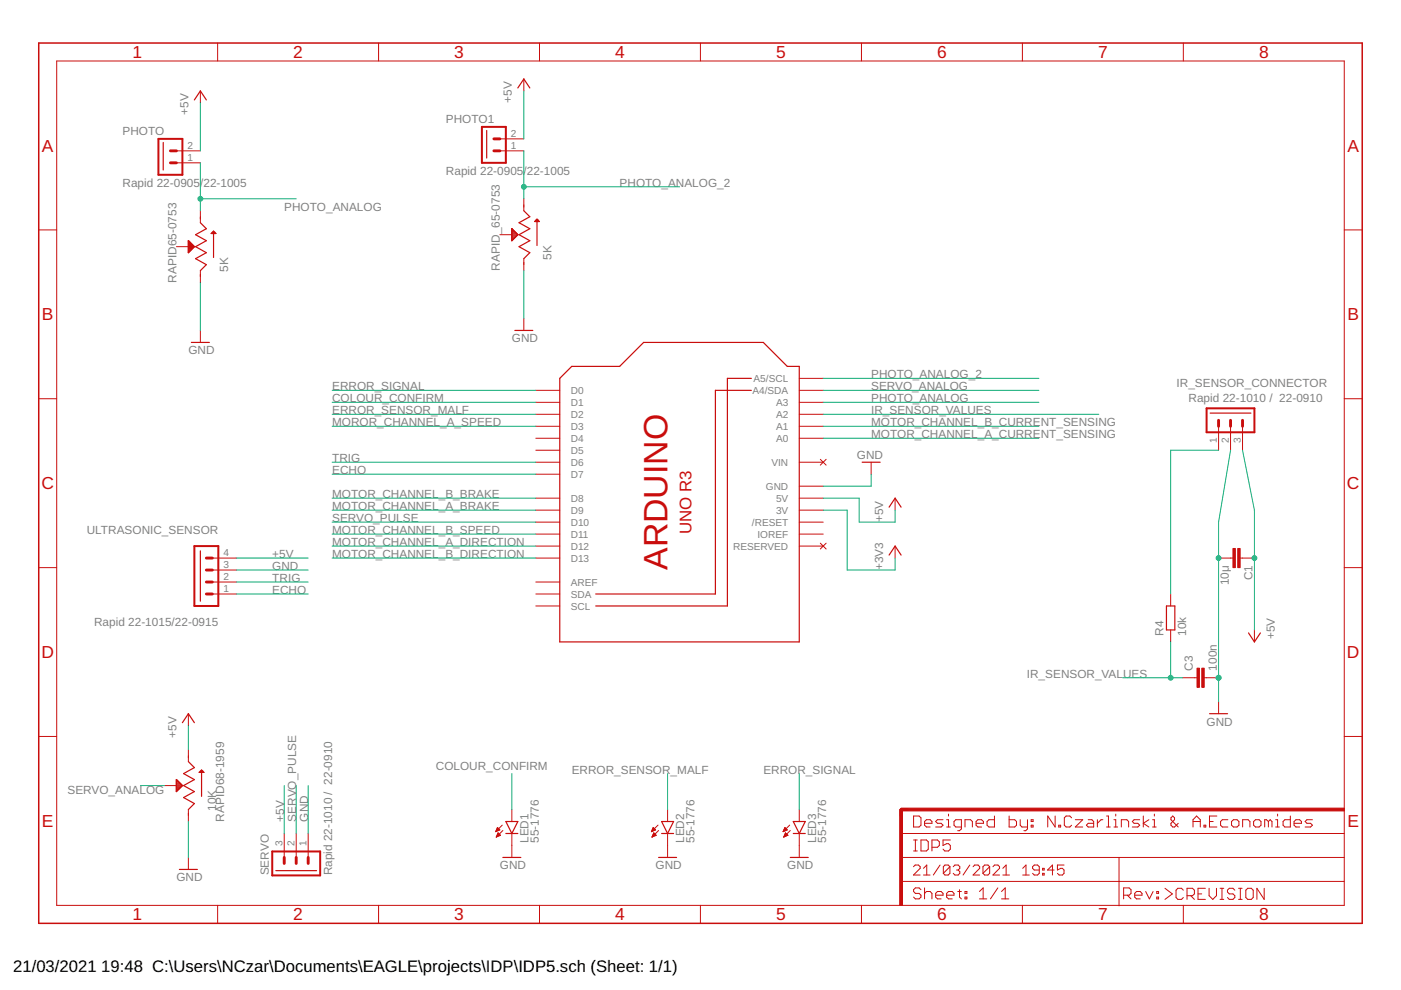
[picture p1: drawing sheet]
<svg xmlns="http://www.w3.org/2000/svg" width="297mm" height="210mm" viewBox="0 0 297 210" stroke-linecap="round" stroke-linejoin="round" font-family="sans-serif">
<g fill="#c90d0c" stroke="#c90d0c" stroke-width=".21">
<path d="M190.8 171.6h.5v20.4h-.5z"/>
<path d="M191.1 171.3h93.9v.6h-93.9z"/>
<path d="M261.4 116.3h.5v4.1h-.5z"/>
<path d="M262.4 116.3h.5v4.1h-.5z"/>
<path d="M254.8 141.7h.5v4h-.5z"/>
<path d="M253.8 141.7h.5v4h-.5z"/>
</g>
<g fill="none" stroke="#c90d0c" stroke-width=".21">
<path d="M12 12.9h273v179.1h-273zM42.5 19.3v2.5M46.1 9.1v3.8M80.3 9.1v3.8M111.1 16.7v2.6M114.4 9.1v3.8M148.5 9.1v3.8M182.6 9.1v3.8M216.8 9.1v3.8M250.9 9.1v3.8M37.4 34.5h5.1M37.4 32h5.1"/>
<path d="M106 32h5.1M106 29.4h5.1M8.2 48.7h3.8M37.4 52.3h2.5M42.5 44.7v2.5M42.5 57.4v2.5M45.3 49.3l.2 .2M45.5 49.3h-.5v.2M106 49.8h2.5M111.1 42.1v2.6M111.1 54.8v2.6M113.9 46.7l.2 .3"/>
<path d="M114.1 46.7h-.5v.3M285 48.7h3.8M42.5 70.1v2.5M111.1 67.5v2.6M8.2 84.5h3.8M113.6 92.9h5.1M113.6 90.4h5.1M113.6 87.8h5.1M113.6 85.3h5.1M113.6 82.8h5.1M113.6 95.5h5.1M113.6 98h5.1"/>
<path d="M169.5 92.9h5M169.5 90.4h5M169.5 87.8h5M169.5 85.3h5M169.5 82.8h5M169.5 80.2h5M169.5 98h5M173.9 97.4l1.3 1.2M175.2 97.4l-1.3 1.2M184.7 98v2.5M258.4 90.4v5.1M260.9 90.4v5.1"/>
<path d="M263.4 90.4v5.1M285 84.5h3.8M45 118.3h5.1M113.6 110.7h5.1M113.6 108.2h5.1M113.6 105.6h5.1M113.6 100.5h5.1M113.6 113.2h5.1M113.6 115.8h5.1M113.6 118.3h5.1M169.5 110.7h5M169.5 108.2h5"/>
<path d="M169.5 105.6h5M169.5 113.2h5M169.5 115.8h5M169.5 103.1h5M173.9 115.2l1.3 1.2M175.2 115.2l-1.3 1.2M189.8 105.6v2.6M189.8 115.8v2.5M258.4 118.3h3M262.9 118.3h3.1M8.2 120.4h3.8M45 123.4h5.1"/>
<path d="M45 125.9h5.1M45 120.9h5.1M113.6 123.4h5.1M113.6 128.5h5.1M113.6 125.9h5.1M248.2 125.9v2.6M248.2 133.6v2.5M266 133.6v2.5M285 120.4h3.8M8.2 156.1h3.8M39.9 151.3v2.6M39.9 158.9v2.6"/>
<path d="M250.7 143.7h3.1M255.3 143.7h3.1M258.4 148.8v2.5M285 156.1h3.8M34.9 166.6h2.5M39.9 171.6v2.6M42.7 163.5l.3 .3M43 163.5h-.5v.3M60.3 176.7v5.1M62.8 176.7v5.1M65.3 176.7v5.1M105.1 176.3h.2"/>
<path d="M105.2 176.1h.4M105.2 177.5h.1M105.2 176h.7M105.3 175.9h.6M105.3 177.3h.3M105.3 175.8h.5M105.3 177.2h.5M105.4 175.6h.3M105.4 177.1h.7M105.4 175.5h.1M105.4 177h.6M105.5 175.5l.5 .5-.9 .3z"/>
<path d="M105.5 176.8h.4M105.5 176.7h.2M105.6 176.6h.1M105.6 176.6l-.4 .9M105.6 176.6l.5 .5M106.1 177.1l-.9 .4M106.5 174.9l-1.4 1.4M106.6 176.1l-1.4 1.4M108.5 171.6v2.6M108.5 176.7v5.1M138.1 176.3h.2M138.2 176.1h.4"/>
<path d="M138.2 176h.7M138.2 177.5h.1M138.3 175.9h.6M138.3 177.3h.3M138.3 175.8h.5M138.3 177.2h.6M138.4 177.1h.7M138.4 175.6h.3M138.5 175.5h.1M138.5 177h.5M138.5 175.5l.5 .5-.9 .3zM138.5 176.8h.4"/>
<path d="M138.6 176.7h.1M138.6 176.6h.1M138.6 176.6l-.4 .9M138.6 176.6l.5 .5-.9 .4M139.5 174.9l-1.4 1.4M139.6 176.1l-1.4 1.4M141.5 171.6v2.6M141.5 176.7v5.1M166.1 176.3h.1M166.1 176.1h.4M166.2 176h.6M166.2 177.5h.1"/>
<path d="M166.2 175.9h.7M166.2 177.3h.3M166.3 175.8h.4M166.3 177.2h.5M166.3 175.6h.3M166.3 177.1h.7M166.4 175.5h.1M166.4 177h.5M166.4 175.5l.5 .5-.9 .3zM166.4 176.8h.4M166.5 176.7h.2M166.5 176.6h.1"/>
<path d="M166.5 176.6l-.3 .9M166.5 176.6l.5 .5M167 177.1l-.8 .4M167.4 174.9l-1.4 1.4M167.6 176.1l-1.4 1.4M169.5 171.6v2.6M169.5 176.7v5.1M191.1 176.7h93.9M193.7 173h1.2l.4 .4v1.6l-.4 .3h-1.2zM193.7 178.1h.8M194.1 178.1v2.3M195.3 178.1h1.1l.4 .4v1.5l-.4 .4h-1.1z"/>
<path d="M196 174.6h1.6v-.4l-.4-.4h-.8l-.4 .4v.8l.4 .3h.8M197.6 179.6h1.2l.4-.3v-.8l-.4-.4h-1.2v2.3M199.9 173.8h-1.1l-.4 .4 .4 .4h.7l.4 .4-.4 .3h-1.1M200.7 175.3h.8M200.7 173.8h.4v1.5M201.1 172.6v.4M201.5 178.1h-1.6v1.2l.8-.4h.4l.4 .4v.7l-.4 .4h-.8l-.4-.4M203.8 175.3h-1.2l-.3-.3v-.8l.3-.4h1.2v1.9l-.4 .4h-.3M204.6 175.3v-1.5h1.2l.4 .4v1.1M206.9 174.6h1.6v-.4l-.4-.4h-.8l-.4 .4v.8l.4 .3h.8M210.8 173v2.3h-1.1l-.4-.3v-.8l.4-.4h1.1M214 173v2.3h1.1l.4-.3v-.8l-.4-.4h-1.1"/>
<path d="M216.3 173.8v1.2l.4 .3h1.1M217.8 173.8v1.9l-.3 .4h-.4M218.6 175h.4v.3h-.4zM218.6 173.8h.4v.4h-.4zM223.7 173v2.3l-1.6-2.3v2.3M224.5 175h.4v.3h-.4zM227.2 173.4l-.4-.4h-.8l-.3 .4v1.6l.3 .3h.8l.4-.3M228 173.8h1.6l-1.6 1.5h1.6M230.7 173.8h.8l.4 .4v1.1h-1.2l-.4-.3 .4-.4h1.2M232.7 173.8v1.5M233.8 173.8h-.4l-.7 .8M234.6 175.3h.8"/>
<path d="M234.6 173h.4v2.3M236.2 175.3h.8M236.2 173.8h.4v1.5M236.6 172.6v.4M237.7 175.3v-1.5h1.2l.4 .4v1.1M241.6 173.8h-1.1l-.4 .4 .4 .4h.7l.4 .4-.4 .3h-1.1M242.4 173v2.3M243.6 173.8l-1.2 .8 1.2 .7M244.4 175.3h.7M244.4 173.8h.4v1.5M244.8 172.6v.4M249.8 174.6l-.8 .7h-.4l-.3-.3v-.4l.7-.8v-.4l-.4-.4-.3 .4v.4l1.5 1.5"/>
<path d="M252.9 174.2h1.6M252.9 175.3v-1.5l.8-.8 .8 .8v1.5M255.3 175h.4v.3h-.4zM256.4 174.2h.8M258 173h-1.6v2.3h1.6M260.3 173.8h-1.1l-.4 .4v.8l.4 .3h1.1M261.1 174.2l.4-.4h.8l.4 .4v.8l-.4 .3h-.8l-.4-.3zM263.5 175.3v-1.5h1.1l.4 .4v1.1M265.8 174.2l.4-.4h.8l.4 .4v.8l-.4 .3h-.8l-.4-.3zM268.9 174.2l-.4-.4h-.4v1.5M268.9 174.2v1.1M268.9 174.2l.4-.4 .4 .4v1.1"/>
<path d="M270.5 175.3h.8M270.5 173.8h.4v1.5M270.9 172.6v.4M273.6 173v2.3h-1.2l-.4-.3v-.8l.4-.4h1.2M274.4 174.6h1.5v-.4l-.4-.4h-.7l-.4 .4v.8l.4 .3h.7M278.3 173.8h-1.2l-.4 .4 .4 .4h.8l.4 .4-.4 .3h-1.2M39.9 181.8v2.5M46.1 192v3.8M80.3 192v3.8M114.4 192v3.8M148.5 192v3.8M182.6 192v3.8"/>
<path d="M191.1 186.9h93.9M191.1 181.8h93.9M193.7 183.8l.3-.4h.7l.4 .4v.3l-1.4 1.4h1.4M193.7 180.4h.8M195.3 188.6l-.4-.3h-.8l-.4 .3v.4l.4 .4h.8l.4 .4v.4l-.4 .4h-.8l-.4-.4M195.8 185.5h1.4M195.8 184.1l.7-.7v2.1M196 188.3v2.3M196 189.4l.4-.4h.8l.4 .4v1.2M198.4 189.8h1.5v-.4l-.4-.4h-.7l-.4 .4v.8l.4 .4h.7M199.3 183.4l-1.4 2.1M200.7 189.8h1.6v-.4l-.4-.4h-.8l-.4 .4v.8l.4 .4h.8"/>
<path d="M201.4 183.8v1.4l-.4 .3h-.7l-.3-.3M201.4 183.8l-.4-.4h-.7l-.3 .4v1.4M201.4 183.8l-1.4 1.4M202.1 183.8l.4-.4h.7l.3 .4v.3l-.3 .4M202.8 184.5h.4M203.1 189h.7M203.2 184.5l.3 .3v.4l-.3 .3h-.7l-.4-.3M203.4 188.6v1.6l.4 .4M204.6 189h.4v.4h-.4zM204.6 190.2h.4v.4h-.4zM205.6 183.4l-1.4 2.1M206.3 183.8l.4-.4h.7l.3 .4v.3l-1.4 1.4h1.4"/>
<path d="M207.7 190.6h1.5M207.7 189l.7-.7v2.3M209.8 183.8v1.4l-.3 .3h-.7l-.4-.3M209.8 183.8l-.3-.4h-.7l-.4 .4v1.4M209.8 183.8l-1.4 1.4M210.5 183.8l.4-.4h.7l.3 .4v.3l-1.4 1.4h1.4M211.6 188.3l-1.6 2.3M212.3 190.6h1.6M212.3 189l.8-.7v2.3M212.6 185.5h1.4M212.6 184.1l.7-.7v2.1M216.8 192v3.8"/>
<path d="M216.8 185.5h1.4M216.8 184.1l.7-.7v2.1M220.3 184.5h-1l-.4-.4v-.3l.4-.4h.7l.3 .4v1.4l-.3 .3h-.7l-.4-.3M221 185.2h.4v.3h-.4zM221 184.1h.4v.4h-.4zM223.5 184.5h-1.4l1-1.1v2.1M225.6 183.4h-1.4v1.1l.7-.4h.4l.3 .4v.7l-.3 .3h-.7l-.4-.3M237.3 181.8v10.3M238.2 189.8h1.2l.4-.4v-.8l-.4-.3h-1.2v2.3M239 189.8l.8 .8M240.6 189.8h1.5v-.4l-.4-.4h-.7l-.4 .4v.8l.4 .4h.7M242.9 189l.8 1.6 .8-1.6"/>
<path d="M245.3 189h.3v.4h-.3zM245.3 190.2h.3v.4h-.3zM247 188.3l1.6 1.2-1.6 1.2M250.9 188.7l-.4-.4h-.8l-.4 .4v1.6l.4 .4h.8l.4-.4M250.9 192v3.8M251.7 189.9h1.1l.4-.4v-.8l-.4-.4h-1.1v2.4M252.5 189.9l.7 .8M254 189.5h.8M255.6 188.3h-1.6v2.4h1.6M256.3 188.3v1.6l.8 .8 .8-.8v-1.6M258.7 188.3h.8M258.7 190.7h.8"/>
<path d="M259.1 188.3v2.4M261.8 188.7l-.4-.4h-.8l-.4 .4v.4l.4 .4h.8l.4 .4v.4l-.4 .4h-.8l-.4-.4M262.6 188.3h.8M262.6 190.7h.8M263 188.3v2.4M264.5 188.3h.8l.4 .4v1.6l-.4 .4h-.8l-.4-.4v-1.6zM268 188.3v2.4l-1.5-2.4v2.4"/>
</g>
<g fill="none" stroke="#c90d0c" stroke-width=".61">
<path d="M36.1 32h1.3M36.1 34.5h1.3M104.7 32h1.3M104.7 29.4h1.3M258.4 89.1v1.3M260.9 89.1v1.3M263.4 89.1v1.3M43.8 118.3h1.2M43.8 120.9h1.2M43.8 123.4h1.2M43.8 125.9h1.2M192.3 171.6h-1.2v1.3"/>
<path d="M60.3 181.8v1.3M62.8 181.8v1.3M65.3 181.8v1.3"/>
</g>
<path d="M8.2 9.1h280.6v186.7h-280.6z" fill="none" stroke="#c90d0c" stroke-width=".32"/>
<g fill="none" stroke="#c90d0c" stroke-width=".25">
<path d="M109.8 18.6l1.3-1.9 1.2 1.9M34.6 30.2v5.8M41.2 21.2l1.3-1.9 1.3 1.9M103.2 27.7v5.8M39.9 51l1.3 1.3-1.3 1.3zM39.9 53.4h.2M39.9 53.1h.5M39.9 52.9h.7M39.9 52.7h.9M39.9 52.5h1.1M39.9 52.3h1.3M39.9 52h1.1"/>
<path d="M39.9 51.8h.8M39.9 51.6h.6M39.9 51.4h.4M39.9 51.2h.2M42.5 47.2l1.3 1.3-2.3 1.3 2.3 1.2-2.3 1.3 2.3 1.3-2.3 1.2 2.3 1.3-1.3 1.3M45.3 49l.5 .5h-1zM45.3 49.3l-.3 .2M45.5 49.3l-.2 .2v5.1M108.5 48.5l1.3 1.3-1.3 1.2zM108.5 50.9h.1M108.5 50.7h.3M108.5 50.5h.6"/>
<path d="M108.5 50.3h.8M108.5 50h1M108.5 49.8h1.2M108.5 49.6h1.1M108.5 49.4h.9M108.5 49.1h.7M108.5 48.9h.5M108.5 48.7h.2M111.1 44.7l1.2 1.3-2.3 1.2 2.3 1.3-2.3 1.3 2.3 1.2-2.3 1.3 2.3 1.3-1.2 1.2M113.9 46.5l.5 .5h-1.1zM113.9 46.7l-.3 .3M114.1 46.7l-.2 .3v5"/>
<path d="M40.6 72.6h3.8M109.2 70.1h3.8M118.7 80.2l2.5-2.5h10.2l5.1-5.1h25.3l5.1 5.1h2.6v58.4h-50.8zM159.3 80.2h-5.1v48.3h-27.9M159.3 82.8h-7.6v43.1h-25.4M182.8 98h3.8M256.6 87.6h8.6M42.5 116.8v10.7M188.5 107.5l1.3-1.9 1.3 1.9M188.5 117.7l1.3-1.9 1.3 1.9M247.3 128.5h1.8v5.1h-1.8zM264.7 134.2l1.3 1.9 1.2-1.9"/>
<path d="M38.7 153.2l1.2-1.9 1.3 1.9M256.5 151.3h3.8M37.4 165.3l1.3 1.3-1.3 1.2zM37.4 167.8h.1M37.4 167.6h.3M37.4 167.4h.5M37.4 167.1h.7M37.4 166.9h.9M37.4 166.7h1.1M37.4 166.5h1.2M37.4 166.2h1M37.4 166h.7"/>
<path d="M37.4 165.8h.5M37.4 165.6h.3M37.4 165.4h.1M39.9 161.5l1.3 1.3-2.3 1.2 2.3 1.3-2.3 1.3 2.3 1.2-2.3 1.3 2.3 1.3-1.3 1.2M42.7 163.3l.5 .5h-1zM42.7 163.5l-.2 .3M43 163.5l-.3 .3v5M107.3 176.7h2.5M107.3 174.2h2.5l-1.3 2.5zM140.3 174.2h2.5l-1.3 2.5zM140.3 176.7h2.5M168.2 176.7h2.5"/>
<path d="M168.2 174.2h2.5l-1.2 2.5zM38 184.3h3.8M58.5 184.6h8.6M106.6 181.8h3.8M139.6 181.8h3.8M167.6 181.8h3.8"/>
</g>
<path d="M33.6 29.4h5.1v7.7h-5.1zM102.2 26.9h5.1v7.6h-5.1zM255.8 86.6h10.2v5.1h-10.2zM41.2 115.8h5.1v12.7h-5.1zM57.7 180.5h10.2v5.1h-10.2z" fill="none" stroke="#c90d0c" stroke-width=".42"/>
<g fill="none" stroke="#0dab76" stroke-width=".21">
<path d="M111.1 19.3v10.1M42.5 21.8v10.2M42.5 34.5v10.2M111.1 32v10.1M111.1 39.6h33M42.5 59.9v10.2M42.5 42.1h20.3M111.1 57.4v10.1M70.4 90.4h43.2M70.4 87.8h43.2M70.4 98h43.2M70.4 82.8h43.2"/>
<path d="M70.4 85.3h43.2M174.5 90.4h45.8M174.5 92.9h45.8M174.5 87.8h58.5M174.5 82.8h45.8M174.5 85.3h45.8M174.5 80.2h45.8M258.4 95.5h-10.2v30.4M260.9 95.5l-2.5 15.2v38.1M263.4 95.5l2.6 12.7v25.4M50.1 118.3h15.2M70.4 108.2h43.2"/>
<path d="M70.4 105.6h43.2M70.4 110.7h43.2M70.4 118.3h43.2M70.4 115.8h43.2M70.4 113.2h43.2M70.4 100.5h43.2M174.5 108.2h5.1v12.7h10.2v-2.6M174.5 105.6h7.7v5.1h7.6v-2.5M184.7 100.5v2.6h-10.2M50.1 120.9h15.2M50.1 125.9h15.2M50.1 123.4h15.2"/>
<path d="M248.2 136.1v7.6M39.9 153.9v5M238 143.7h12.7M29.8 166.6h5.1M39.9 174.2v7.6M60.3 166.6v10.1M62.8 166.6v10.1M65.3 166.6v10.1M108.5 164v7.6M141.5 164v7.6M169.5 164v7.6"/>
</g>
<g fill="#0dab76" stroke="#0dab76" stroke-width=".21">
<circle cx="258.4" cy="118.3" r=".51"/>
<circle cx="258.4" cy="143.7" r=".51"/>
<circle cx="266" cy="118.3" r=".51"/>
<circle cx="248.2" cy="143.7" r=".51"/>
<circle cx="42.5" cy="42.1" r=".51"/>
<circle cx="111.1" cy="39.6" r=".51"/>
</g>
<text font-size="7.2" fill="#c90d0c" x="141.5" y="120.9" transform="rotate(-90 141.5 120.9)">ARDUINO</text>
<g font-size="3.7" fill="#c90d0c">
<text x="28.1" y="12.3">1</text>
<text x="62.2" y="12.3">2</text>
<text x="96.3" y="12.3">3</text>
<text x="130.4" y="12.3">4</text>
<text x="164.6" y="12.3">5</text>
<text x="198.7" y="12.3">6</text>
<text x="232.8" y="12.3">7</text>
<text x="266.9" y="12.3">8</text>
<text x="8.9" y="32.1">A</text>
<text x="285.7" y="32.1">A</text>
<text x="8.9" y="67.9">B</text>
<text x="285.7" y="67.9">B</text>
<text x="8.8" y="103.7">C</text>
<text x="285.6" y="103.7">C</text>
<text x="8.8" y="139.5">D</text>
<text x="285.6" y="139.5">D</text>
<text x="8.9" y="175.3">E</text>
<text x="285.7" y="175.3">E</text>
<text x="28.1" y="195.2">1</text>
<text x="62.2" y="195.2">2</text>
<text x="96.3" y="195.2">3</text>
<text x="130.4" y="195.2">4</text>
<text x="164.6" y="195.2">5</text>
<text x="198.7" y="195.2">6</text>
<text x="232.8" y="195.2">7</text>
<text x="266.9" y="195.2">8</text>
</g>
<text font-size="3.6" fill="#c90d0c" x="146.6" y="113.2" transform="rotate(-90 146.6 113.2)">UNO R3</text>
<g font-size="3.5">
<text x="2.8" y="206.1">21/03/2021</text>
<text x="21.5" y="206.1">19:48 C:\Users\NCzar\Documents\EAGLE\projects\IDP\IDP5.sch (Sheet: 1/1)</text>
</g>
<g font-size="2.5" fill="#808080">
<text x="108.5" y="21.8" transform="rotate(-90 108.5 21.8)">+5V</text>
<text x="26" y="28.7">PHOTO</text>
<text x="39.9" y="24.4" transform="rotate(-90 39.9 24.4)">+5V</text>
<text x="94.6" y="26.1">PHOTO1</text>
<text x="26" y="39.6">Rapid 22-0905/</text>
<text x="43.1" y="39.6">22-1005</text>
<text x="94.6" y="37.1">Rapid 22-0905/</text>
<text x="111.7" y="37.1">22-1005</text>
<text x="131.4" y="39.6">PHOTO_ANALOG_2</text>
<text x="60.3" y="44.7">PHOTO_ANALOG</text>
<text x="37.4" y="59.9" transform="rotate(-90 37.4 59.9)">RAPID65-0753</text>
<text x="48.3" y="57.6" transform="rotate(-90 48.3 57.6)">5K</text>
<text x="106" y="57.4" transform="rotate(-90 106 57.4)">RAPID_65-0753</text>
<text x="116.9" y="55.1" transform="rotate(-90 116.9 55.1)">5K</text>
<text x="39.9" y="75.1">GND</text>
<text x="108.5" y="72.6">GND</text>
<text x="70.4" y="82.8">ERROR_SIGNAL</text>
<text x="184.7" y="82.8">SERVO_ANALOG</text>
<text x="184.7" y="80.2">PHOTO_ANALOG_2</text>
<text x="249.5" y="82">IR_SENSOR_CONNECTOR</text>
<text x="70.4" y="87.8">ERROR_SENSOR_MALF</text>
<text x="70.4" y="85.3">COLOUR_CONFIRM</text>
<text x="184.7" y="87.8">IR_SENSOR_VALUES</text>
<text x="184.7" y="85.3">PHOTO_ANALOG</text>
<text x="252" y="85.3">Rapid 22-1010 / 22-0910</text>
<text x="70.4" y="90.4">MOROR_CHANNEL_A_SPEED</text>
<text x="184.7" y="92.9">MOTOR_CHANNEL_A_CURRENT_SENSING</text>
<text x="184.7" y="90.4">MOTOR_CHANNEL_B_CURRENT_SENSING</text>
<text x="70.4" y="100.5">ECHO</text>
<text x="70.4" y="98">TRIG</text>
<text x="181.7" y="97.2">GND</text>
<text x="70.4" y="105.6">MOTOR_CHANNEL_B_BRAKE</text>
<text x="18.4" y="113.2">ULTRASONIC_SENSOR</text>
<text x="70.4" y="113.2">MOTOR_CHANNEL_B_SPEED</text>
<text x="70.4" y="108.2">MOTOR_CHANNEL_A_BRAKE</text>
<text x="70.4" y="110.7">SERVO_PULSE</text>
<text x="187.2" y="110.7" transform="rotate(-90 187.2 110.7)">+5V</text>
<text x="57.7" y="118.3">+5V</text>
<text x="70.4" y="115.8">MOTOR_CHANNEL_A_DIRECTION</text>
<text x="70.4" y="118.3">MOTOR_CHANNEL_B_DIRECTION</text>
<text x="57.7" y="120.9">GND</text>
<text x="57.7" y="125.9">ECHO</text>
<text x="57.7" y="123.4">TRIG</text>
<text x="187.2" y="120.9" transform="rotate(-90 187.2 120.9)">+3V3</text>
<text x="260.5" y="124.1" transform="rotate(-90 260.5 124.1)">10μ</text>
<text x="265.6" y="123" transform="rotate(-90 265.6 123)">C1</text>
<text x="19.9" y="132.8">Rapid 22-1015/22-0915</text>
<text x="246.7" y="134.8" transform="rotate(-90 246.7 134.8)">R4</text>
<text x="251.5" y="134.8" transform="rotate(-90 251.5 134.8)">10k</text>
<text x="270.3" y="135.5" transform="rotate(-90 270.3 135.5)">+5V</text>
<text x="217.7" y="143.7">IR_SENSOR_VALUES</text>
<text x="252.9" y="142.2" transform="rotate(-90 252.9 142.2)">C3</text>
<text x="258" y="142.2" transform="rotate(-90 258 142.2)">100n</text>
<text x="255.8" y="153.9">GND</text>
<text x="37.4" y="156.4" transform="rotate(-90 37.4 156.4)">+5V</text>
<text x="92.4" y="163.3">COLOUR_CONFIRM</text>
<text x="121.2" y="164">ERROR_SENSOR</text>
<text x="142.2" y="164">_MALF</text>
<text x="161.8" y="164">ERROR_SIGNAL</text>
<text x="14.3" y="168.3">SERVO_ANALOG</text>
<text x="45.8" y="171.9" transform="rotate(-90 45.8 171.9)">10K</text>
<text x="47.6" y="174.2" transform="rotate(-90 47.6 174.2)">RAPID68-1959</text>
<text x="60.3" y="174.2" transform="rotate(-90 60.3 174.2)">+5V</text>
<text x="62.8" y="174.2" transform="rotate(-90 62.8 174.2)">SERVO_PULSE</text>
<text x="65.3" y="174.2" transform="rotate(-90 65.3 174.2)">GND</text>
<text x="112.1" y="178.8" transform="rotate(-90 112.1 178.8)">LED1</text>
<text x="114.2" y="178.8" transform="rotate(-90 114.2 178.8)">55-1776</text>
<text x="145.1" y="178.8" transform="rotate(-90 145.1 178.8)">LED2</text>
<text x="147.2" y="178.8" transform="rotate(-90 147.2 178.8)">55-1776</text>
<text x="173" y="178.8" transform="rotate(-90 173 178.8)">LED3</text>
<text x="175.2" y="178.8" transform="rotate(-90 175.2 178.8)">55-1776</text>
<text x="57" y="185.6" transform="rotate(-90 57 185.6)">SERVO</text>
<text x="70.4" y="185.6" transform="rotate(-90 70.4 185.6)">Rapid 22-1010 / 22-0910</text>
<text x="106" y="184.3">GND</text>
<text x="139" y="184.3">GND</text>
<text x="166.9" y="184.3">GND</text>
<text x="37.4" y="186.9">GND</text>
</g>
<g font-size="2.1" fill="#808080">
<text x="108.3" y="29.1">2</text>
<text x="39.7" y="34.2">1</text>
<text x="39.7" y="31.6">2</text>
<text x="108.3" y="31.6">1</text>
<text x="121" y="83.5">D0</text>
<text x="159.6" y="83.5">A4/SDA</text>
<text x="159.8" y="81">A5/SCL</text>
<text x="121" y="86.1">D1</text>
<text x="121" y="88.6">D2</text>
<text x="164.5" y="88.6">A2</text>
<text x="164.5" y="86.1">A3</text>
<text x="121" y="91.1">D3</text>
<text x="121" y="93.7">D4</text>
<text x="164.5" y="93.7">A0</text>
<text x="164.5" y="91.1">A1</text>
<text x="258" y="93.9" transform="rotate(-90 258 93.9)">1</text>
<text x="260.5" y="93.9" transform="rotate(-90 260.5 93.9)">2</text>
<text x="263.1" y="93.9" transform="rotate(-90 263.1 93.9)">3</text>
<text x="121" y="96.2">D5</text>
<text x="121" y="98.8">D6</text>
<text x="121" y="101.3">D7</text>
<text x="163.6" y="98.8">VIN</text>
<text x="121" y="106.4">D8</text>
<text x="162.4" y="103.8">GND</text>
<text x="164.5" y="106.4">5V</text>
<text x="121" y="108.9">D9</text>
<text x="121" y="111.5">D10</text>
<text x="159.4" y="111.5">/RESET</text>
<text x="164.5" y="108.9">3V</text>
<text x="47.4" y="118">4</text>
<text x="121" y="114">D11</text>
<text x="121" y="116.5">D12</text>
<text x="121" y="119.1">D13</text>
<text x="155.4" y="116.5">RESERVED</text>
<text x="160.6" y="114">IOREF</text>
<text x="47.4" y="125.6">1</text>
<text x="47.4" y="123">2</text>
<text x="47.4" y="120.5">3</text>
<text x="121" y="124.2">AREF</text>
<text x="121" y="129.2">SCL</text>
<text x="121" y="126.7">SDA</text>
<text x="59.9" y="179.5" transform="rotate(-90 59.9 179.5)">3</text>
<text x="62.5" y="179.5" transform="rotate(-90 62.5 179.5)">2</text>
<text x="65" y="179.5" transform="rotate(-90 65 179.5)">1</text>
</g>
</svg>
